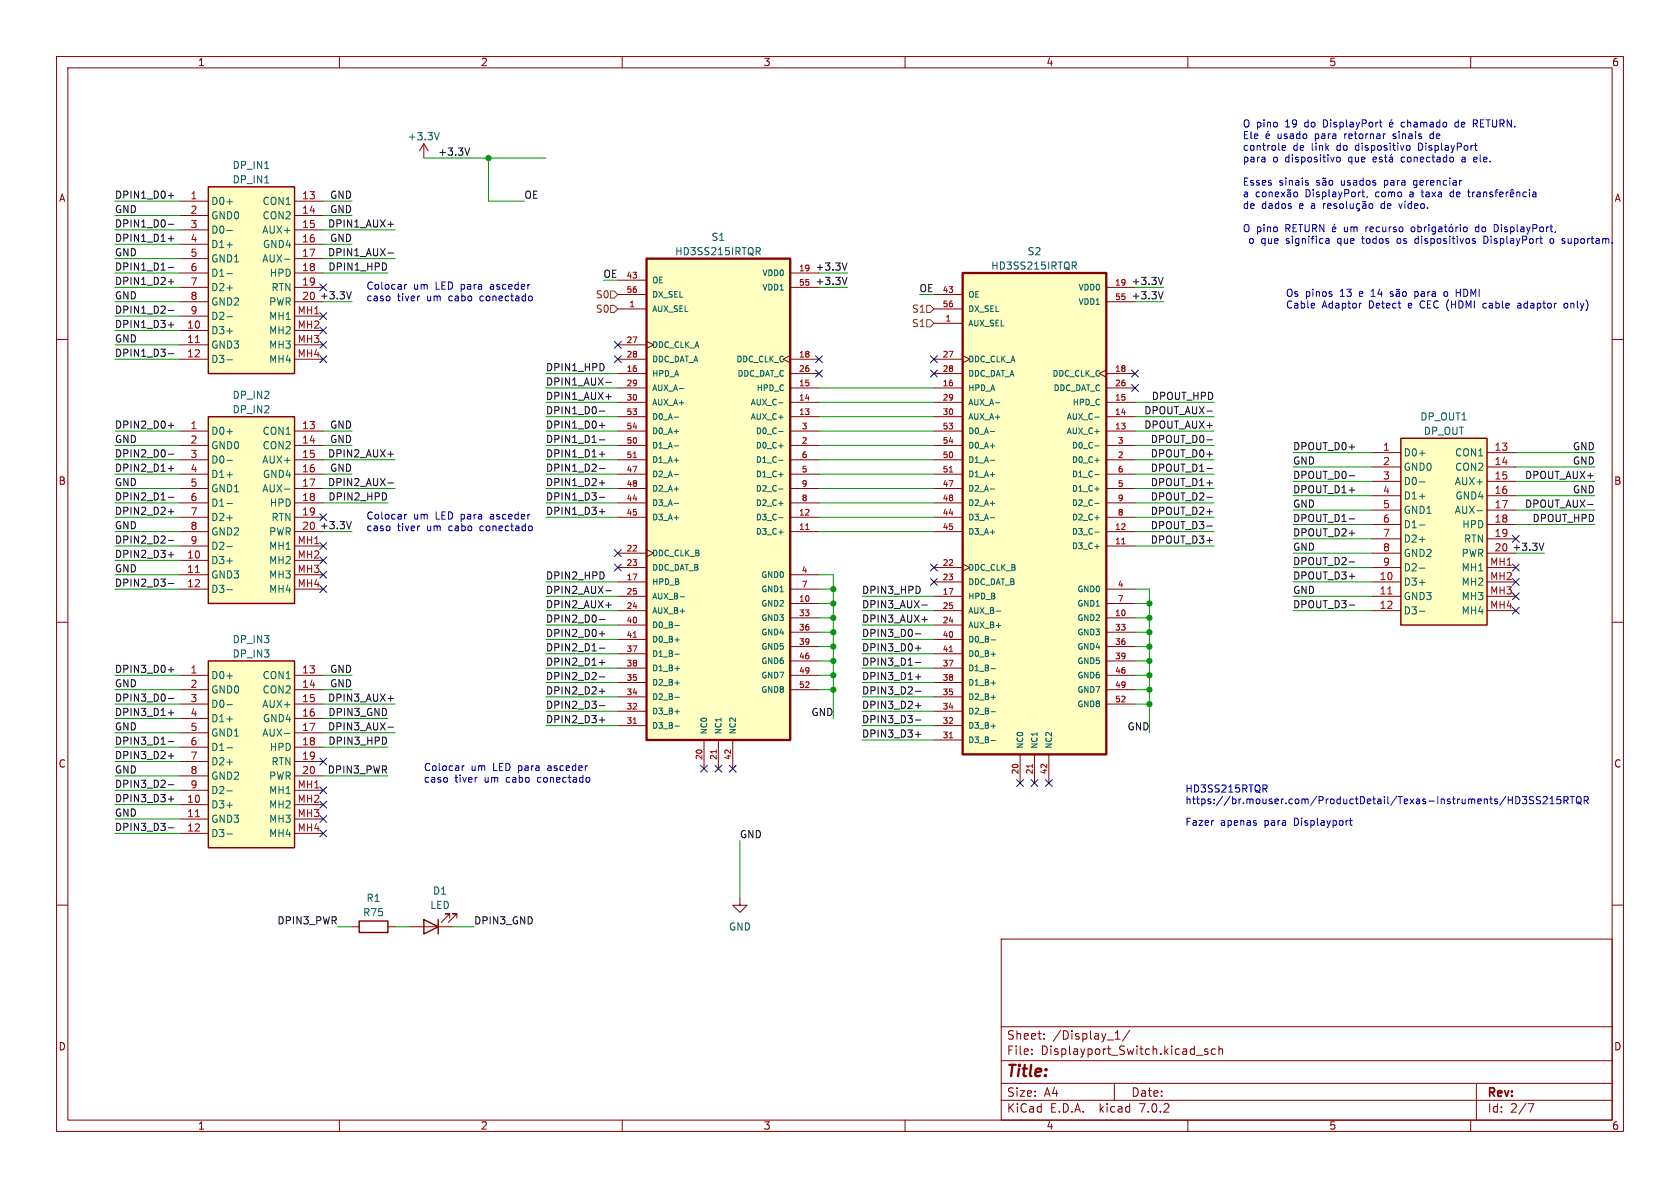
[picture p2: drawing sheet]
<svg xmlns="http://www.w3.org/2000/svg" width="297mm" height="210mm" viewBox="0 0 297 210" stroke-linecap="round" stroke-linejoin="round" font-family="sans-serif">
<g fill="none" stroke="#840000" stroke-width=".18">
<path d="M10 10h277v190h-277zM12 12h273v186h-273zM60 10v2M110 10v2M160 10v2M210 10v2M260 10v2M31.7 35.6h5.1M31.7 38.1h5.1M52.1 35.6h5M52.1 38.1h5M74.9 25.4l-.7 1.3"/>
<path d="M74.9 25.4v2.5M74.9 25.4l.8 1.3M10 60h2M31.7 48.3h5.1M31.7 50.8h5.1M31.7 58.4h5.1M31.7 40.6h5.1M31.7 43.2h5.1M31.7 45.7h5.1M31.7 53.3h5.1M31.7 55.9h5.1M52.1 48.3h5"/>
<path d="M52.1 50.8h5M52.1 58.4h5M52.1 40.6h5M52.1 43.2h5M52.1 45.7h5M52.1 53.3h5M52.1 55.9h5M109.2 54.6h5.1M109.2 49.5h5.1M109.2 52.1h5.1M139.7 48.3h5.1M139.7 50.8h5.1"/>
<path d="M165.1 54.6h5.1M165.1 52.1h5.1M165.1 57.2h5.1M195.6 50.8h5.1M195.6 53.3h5.1M285 60h2M31.7 76.2h5.1M31.7 78.7h5.1M31.7 63.5h5.1M31.7 61h5.1M52.1 76.2h5M52.1 78.7h5"/>
<path d="M52.1 63.5h5M52.1 61h5M109.2 76.2h5.1M109.2 78.7h5.1M109.2 73.7h5.1M109.2 71.1h5.1M109.2 68.6h5.1M109.2 66h5.1M109.2 63.5h5.1M109.2 61h5.1M114.3 60.3l1.3 .7-1.3 .6M139.7 62.9l-1.3 .6 1.3 .6"/>
<path d="M139.7 76.2h5.1M139.7 78.7h5.1M139.7 73.7h5.1M139.7 71.1h5.1M139.7 68.6h5.1M139.7 66h5.1M139.7 63.5h5.1M165.1 76.2h5.1M165.1 78.7h5.1M165.1 73.7h5.1M165.1 71.1h5.1M165.1 68.6h5.1"/>
<path d="M165.1 66h5.1M165.1 63.5h5.1M170.2 62.9l1.2 .6-1.2 .6M195.6 65.4l-1.3 .6 1.3 .7M195.6 76.2h5.1M195.6 78.7h5.1M195.6 73.7h5.1M195.6 71.1h5.1M195.6 68.6h5.1M195.6 66h5.1M31.7 99.1h5.1M31.7 81.3h5.1"/>
<path d="M31.7 83.8h5.1M31.7 86.4h5.1M31.7 88.9h5.1M31.7 91.4h5.1M31.7 94h5.1M31.7 96.5h5.1M52.1 99.1h5M52.1 81.3h5M52.1 83.8h5M52.1 86.4h5M52.1 88.9h5M52.1 91.4h5"/>
<path d="M52.1 94h5M52.1 96.5h5M109.2 81.3h5.1M109.2 83.8h5.1M109.2 86.4h5.1M109.2 88.9h5.1M109.2 91.4h5.1M109.2 97.8h5.1M114.3 97.2l1.3 .6-1.3 .6M139.7 81.3h5.1M139.7 83.8h5.1M139.7 86.4h5.1"/>
<path d="M139.7 88.9h5.1M139.7 91.4h5.1M139.7 94h5.1M165.1 81.3h5.1M165.1 83.8h5.1M165.1 86.4h5.1M165.1 88.9h5.1M165.1 91.4h5.1M165.1 94h5.1M170.2 99.7l1.2 .6-1.2 .7M195.6 81.3h5.1M195.6 83.8h5.1"/>
<path d="M195.6 86.4h5.1M195.6 88.9h5.1M195.6 91.4h5.1M195.6 94h5.1M195.6 96.5h5.1M242.6 97.8h5M242.6 80h5M242.6 82.6h5M242.6 85.1h5M242.6 87.6h5M242.6 90.2h5M242.6 92.7h5"/>
<path d="M242.6 95.3h5M262.9 97.8h5.1M262.9 80h5.1M262.9 82.6h5.1M262.9 85.1h5.1M262.9 87.6h5.1M262.9 90.2h5.1M262.9 92.7h5.1M262.9 95.3h5.1M10 110h2M31.7 119.4h5.1M31.7 101.6h5.1"/>
<path d="M31.7 104.1h5.1M52.1 119.4h5M52.1 101.6h5M52.1 104.1h5M109.2 102.9h5.1M109.2 100.3h5.1M109.2 108h5.1M109.2 105.4h5.1M109.2 115.6h5.1M109.2 118.1h5.1M109.2 110.5h5.1M109.2 113h5.1"/>
<path d="M139.7 119.4h5.1M139.7 101.6h5.1M139.7 104.1h5.1M139.7 106.7h5.1M139.7 109.2h5.1M139.7 111.8h5.1M139.7 114.3h5.1M139.7 116.8h5.1M165.1 102.9h5.1M165.1 100.3h5.1M165.1 108h5.1M165.1 105.4h5.1"/>
<path d="M165.1 115.6h5.1M165.1 118.1h5.1M165.1 110.5h5.1M165.1 113h5.1M195.6 119.4h5.1M195.6 104.1h5.1M195.6 106.7h5.1M195.6 109.2h5.1M195.6 111.8h5.1M195.6 114.3h5.1M195.6 116.8h5.1M242.6 102.9h5"/>
<path d="M242.6 100.3h5M242.6 108h5M242.6 105.4h5M262.9 102.9h5.1M262.9 100.3h5.1M262.9 108h5.1M262.9 105.4h5.1M285 110h2M31.7 121.9h5.1M31.7 124.5h5.1M31.7 127h5.1M31.7 129.5h5.1"/>
<path d="M31.7 132.1h5.1M31.7 134.6h5.1M31.7 137.2h5.1M31.7 139.7h5.1M52.1 121.9h5M52.1 124.5h5M52.1 127h5M52.1 129.5h5M52.1 132.1h5M52.1 134.6h5M52.1 137.2h5M52.1 139.7h5"/>
<path d="M109.2 128.3h5.1M109.2 125.7h5.1M109.2 123.2h5.1M109.2 120.7h5.1M124.5 130.8v5.1M127 130.8v5.1M129.5 130.8v5.1M139.7 121.9h5.1M165.1 128.3h5.1M165.1 125.7h5.1M165.1 123.2h5.1M165.1 120.7h5.1"/>
<path d="M165.1 130.8h5.1M180.3 133.4v5M182.9 133.4v5M185.4 133.4v5M195.6 121.9h5.1M195.6 124.5h5.1M10 160h2M31.7 142.2h5.1M31.7 144.8h5.1M31.7 147.3h5.1M52.1 142.2h5M52.1 144.8h5"/>
<path d="M52.1 147.3h5M130.8 158.8v1.2h1.3l-1.3 1.3-1.3-1.3h1.3M285 160h2M62.2 163.8h1.3M68.6 163.8h1.2M72.4 163.8h7.6M79.5 162.3v-.8h-.8h.8l-1.5 1.6M80.8 162.3v-.8h-.8h.8l-1.6 1.6M177 166h108v32h-108zM60 198v2M110 198v2M160 198v2"/>
<path d="M177 194.5h108M177 191.5h108M177 187.5h108M177 181.5h108M182.4 186.3v.1M182.4 185.5v.1M184.6 183.6v.1M184.6 182.8v.1M197 191.5v3M197.1 183.7h.9M197.1 182.6l.5-.4v1.5M199.7 182.1l-1.3 2"/>
<path d="M210 198v2M211.5 186.5h1.1M213.5 185.5l-.4-.1-.2 .2 .1 .2 .5 .2v.3h-.6M214.9 185.5l-.5-.1-.3 .3v.4l.2 .2h.6M215.5 185.5l.2-.1 .4 .1v.9M215.5 184.9v1.5M260 198v2M261 191.5v6.5M270.1 195.1h1l-.6 1.5"/>
</g>
<path d="M36.8 33h15.3v33h-15.3zM36.8 73.7h15.3v33h-15.3zM247.6 77.5h15.3v33h-15.3zM36.8 116.8h15.3v33.1h-15.3zM63.5 162.8h5.1v2h-5.1zM74.9 162.6l2.6 1.2-2.6 1.3zM77.5 162.6v2.5" fill="none" stroke="#840000" stroke-width=".25"/>
<g fill="#ffffc2" stroke="#ffffc2" stroke-width=".18">
<path d="M36.8 116.8h15.3v33.1h-15.3z"/>
<path d="M36.8 73.7h15.3v33h-15.3z"/>
<path d="M114.3 45.7h25.4v85.1h-25.4z"/>
<path d="M36.8 33h15.3v33h-15.3z"/>
<path d="M247.6 77.5h15.3v33h-15.3z"/>
<path d="M170.2 48.3h25.4v85.1h-25.4z"/>
</g>
<g fill="none" stroke="#a90000" stroke-width=".18">
<path d="M34.5 60.6h.8M112 80.9h.5M142.4 93.6h.6M167.8 83.4h.6M198.3 96.1h.6M34.5 101.2h.8M112 112.7h.5M167.8 115.2h.6M245.4 105h.7M112 127.9h.5M126.6 132.6v.6M167.8 130.4h.6"/>
<path d="M182.5 135.1v.6M34.5 144.4h.8"/>
</g>
<g fill="none" stroke="#006464" stroke-width=".18">
<path d="M46.8 29.8h.7M46.8 32.3h.7M77.7 23.4l-.5 1.3M40.1 40.7h1M40.1 48.4h1M40.1 56h1M50.3 45.8h1M134 44.4l.4 .6M134.2 43.8l.2 .2-.1 .3-.1 .1M189.9 47l.4 .6M190 46.3l.3 .2-.1 .4-.2 .1M40.1 63.6h1"/>
<path d="M119.2 78.8h.8M119.2 73.7h.8M120.1 68.7h.8M137.7 71.2h.7M137.7 78.8h.7M137.7 76.3h.7M175.1 76.3h.7M176 71.2h.8M193.5 78.8h.8M193.5 73.7h.8M40.1 81.4h1M40.1 89h1"/>
<path d="M40.1 96.6h1M50.3 86.5h1M119.2 89h.8M119.2 83.9h.8M137.7 86.4h.7M137.7 81.4h.7M137.7 94.1h.7M137.7 91.5h.7M137.7 89h.7M137.7 83.9h.7M175.1 86.4h.7M175.1 81.4h.7"/>
<path d="M175.1 91.5h.7M193.5 86.4h.8M193.5 81.4h.8M193.5 96.6h.8M193.5 94.1h.8M193.5 91.5h.8M193.5 89h.8M193.5 83.9h.8M250.9 85.2h1M250.9 92.8h1M261.1 90.3h1M40.1 104.2h1"/>
<path d="M119.3 115.7h.8M119.3 110.6h.8M120.3 105.5h.7M175.2 118.2h.8M175.2 113.1h.8M176.1 108h.8M250.9 108.1h1M250.9 100.4h1M40.1 124.6h1M40.1 132.2h1M40.1 139.8h1M50.3 129.6h1"/>
<path d="M119.3 128.4h.8M119.3 123.3h.8M175.2 130.9h.8M175.2 125.8h.8M40.1 147.4h1"/>
</g>
<path d="M114.3 45.7h25.4v85.1h-25.4zM170.2 48.3h25.4v85.1h-25.4z" fill="none" stroke="#840000" stroke-width=".41"/>
<path d="M107.9 51.4h.7l.6 .7-.6 .6h-.7zM107.9 54h.7l.6 .6-.6 .6h-.7zM163.8 54h.7l.6 .6-.6 .6h-.7zM163.8 56.5h.7l.6 .7-.6 .6h-.7z" fill="none" stroke="#725600" stroke-width=".18"/>
<g fill="none" stroke="#0f0f0f" stroke-width=".18">
<path d="M29.8 34.6h.9M29.8 39.7h.9M68.6 39.7h.9M83 26.2l-.4 1.2M29.8 54.9h.9M29.8 42.2h.9M29.8 47.3h.9M29.8 57.4h.9M29.8 49.8h.9M61.3 51.6l.4 1.2 .4-1.2M68.6 44.7h.9M148.9 46.5l.4 1.3 .4-1.3"/>
<path d="M148.9 49l.4 1.3 .4-1.3M204.8 49l.4 1.3 .4-1.3M204.8 51.6l.4 1.2 .4-1.2M29.8 75.2h.9M29.8 62.5h.9M106 77.8h.9M106 75.2h.9M106 72.7h.9M107.1 70.1h1M107.1 67.6h1M213.4 77.8h.9M213.4 72.7h.9"/>
<path d="M29.8 82.8h.9M29.8 80.3h.9M29.8 90.5h.9M29.8 87.9h.9M29.8 95.5h.9M29.8 98.1h.9M61.3 92.2l.4 1.3 .4-1.3M68.6 85.4h.9M68.6 80.3h.9M106 85.4h.9M106 82.8h.9M106 80.3h.9"/>
<path d="M106 90.5h.9M106 87.9h.9M213.4 82.8h.9M213.4 87.9h.9M213.4 93h.9M238.5 91.7h1M238.5 84.1h1M238.5 99.3h1M272.1 96l.4 1.3 .4-1.3M280.7 89.2h.9M29.8 118.4h.9M29.8 103.2h.9"/>
<path d="M106 114.6h.9M106 119.7h.9M106 112h.9M106 109.5h.9M106 117.1h.9M107.1 104.4h1M107.1 107h1M161.8 114.6h1M161.8 119.7h1M161.8 112h1M161.8 117.1h1M163 109.5h1"/>
<path d="M163 107h1M238.5 107h1M29.8 123.5h.9M29.8 133.6h.9M29.8 138.7h.9M29.8 131.1h.9M29.8 126h.9M68.6 128.6h.9M68.6 123.5h.9M106 127.3h.9M106 122.2h.9M106 124.7h.9"/>
<path d="M161.8 127.3h1M161.8 122.2h1M161.8 124.7h1M161.8 129.8h1M29.8 146.3h.9M29.8 141.3h.9"/>
</g>
<g fill="none" stroke="#0000c2" stroke-width=".18">
<path d="M222.7 34l-.4-.1-.2 .3 .1 .5h.5M223.2 34.1l.2-.2 .4 .2v.5l-.1 .1-.3 .1-.2-.1zM223.8 24.1l.6-.1v-.3h-.4l-.2 .1 .1 .6h.5M224.4 34.1l.1-.2 .4 .1v.8M224.4 33.9v.9M225.5 34.4l.6-.1-.1-.3-.4-.1-.1 .2v.6h.5M226.5 33.9l.6 .9M226.7 26.1l.6-.1-.1-.2-.4-.1-.1 .2v.6h.5M227.1 33.9l-.6 .9M227.6 34h.5l.1 .8M228.2 34.3h-.4l-.2 .2 .2 .3 .4-.1M228.2 33.5l-.6 .1"/>
<path d="M228.8 34.1l.2-.2 .3 .2 .1 .5-.1 .1-.3 .1-.2-.1zM229.2 39.7h-.6v1.3h.6M229.6 39.7h.7M229.9 39.7v1.3M230.7 39.7v1l.3 .3 .3-.1 .1-.2v-1M231.1 32.3l.2 .2-.2 .2M231.1 31.9l.2 .1M233.3 32l-.3-.1-.2 .2v.2l.5 .1v.3h-.5M233.9 32h.4l.1 .7M234 36v.9M234 39.7v1.3l-.7-1.3v1.3M234.3 36l-.3 .2"/>
<path d="M234.4 31.5l-.6 .1M234.4 32.2l-.4 .1-.2 .1 .2 .3h.4M234.7 36.4l.6-.1v-.2l-.4-.1-.2 .2 .1 .6h.5M235 32l.2-.1 .4 .1v.5l-.1 .2h-.3l-.2-.1zM236 39.6l-.2 .2M236.3 36.1l-.3-.1-.2 .2 .1 .2 .4 .1v.3h-.5M236.4 27.8h.3l.2 .2v.4l-.2 .2h-.3l-.1-.2zM236.9 36.1l.2-.1 .3 .1 .1 .5-.1 .2-.3 .1-.2-.2zM238 35.6v1.1l.2 .2M238.7 36l.1 .8 .3 .1 .1-.2M239.2 36v.9M240.2 36.9l.1 .2v.1l-.3 .1"/>
<path d="M240.4 36.1l-.4-.1-.2 .2 .1 .6h.5M240.8 33.9h.4M240.9 36.1h.5l.1 .8M240.9 33.5v1.1l.3 .2M241.5 36.3l-.4 .1-.2 .1 .2 .4 .4-.1M241.5 35.6l-.6 .1M241.7 34.7l-.1 .3M242.1 36.1l.2-.1 .3 .1 .1 .5-.1 .2-.3 .1-.2-.2zM242.8 28.2l.6-.1-.1-.3h-.4l-.1 .2v.6h.5M243.8 21.6h.5M244 21.2v1.1l.3 .2M244.3 27.8h-.3l-.2 .2 .1 .1 .4 .2v.3h-.5"/>
<path d="M244.7 27.8h.5M244.9 23.7h-.2M244.9 27.4v1l.3 .2M245.7 22l.6-.1-.1-.2-.4-.1-.1 .2v.6h.5M245.7 27.8h.4l.1 .8M246.1 21.1l-.2 .2M246.2 28.1h-.4l-.2 .2 .2 .3h.4M247.3 36l.3 .9 .3-.9M248.4 36v.9M248.5 35.5l-.2 .2M248.7 25.8l.3-.1 .3 .3-.1 .5-.3 .1-.2-.2M249.5 36.1l-.3-.1-.3 .2 .1 .6h.5"/>
<path d="M249.5 35.6v1.3M250.1 36.4l.6-.1-.1-.2-.4-.1-.1 .2v.6h.5M250.7 39.7v1.3M251.3 36.1l.3-.1 .2 .2v.4l-.2 .3-.3-.1-.1-.2zM252.4 36.7v.2M252.6 39.7v.1M255.5 39.7v1.1l.3 .2M256.7 39.6l-.2 .2M256.7 27.8l.3 .2v.4l-.3 .2M257.3 21.7l-.1 .1 .1 .6M258.2 39.7v.1M258.4 31.9l-.2 .1"/>
<path d="M259.4 33.9h.5M259.6 33.5v1.1l.3 .2M260.3 33.9v.9M260.5 21.8h.5M260.7 25.7h.4M260.7 27.8l-.2 .2v.4l.2 .2M260.7 33.9l-.4 .3M260.8 25.3v1.1l.3 .2M261 21.2h-.5v1.3M261.1 28.1l-.6 .1M261.1 34h.5l.1 .8M261.7 34.3h-.4l-.2 .2 .2 .3 .4-.1"/>
<path d="M262.3 34.1l.2-.2 .3 .1v.8M262.3 33.9v.9M263.9 34l-.3-.1-.2 .2v.2l.5 .1v.3h-.5M264.2 39.7a.64 .64 0 0 1 .7 .6 .64 .64 0 0 1-.7 .7zM264.3 33.9h.5M264.8 33.5l-.3 .2v1.1M265.1 34.4l.6-.1v-.3l-.4-.1-.2 .2 .1 .6h.5M265.4 39.7v.1M266.3 33.9v.9M266.6 33.9l-.3 .3M267 34.4l.6-.1-.1-.3-.3-.1-.2 .2 .1 .6h.4M267.1 33.6l.2-.1 .2 .1"/>
<path d="M268.2 34.1l.1-.2 .3 .1 .1 .8M268.2 33.9v.9M268.2 39.7v1.1l.2 .2M269.8 34l-.3-.1-.3 .3 .2 .5h.4M270.4 33.5v.1M270.4 33.9v.9M271 34h.5v.8M271.5 34.3h-.4l-.2 .2 .2 .3 .4-.1M274.2 39.7v1.1l.3 .2M71.5 50.3v.8M71.9 50.3l-.4 .2M93.7 52.3l.3 .1 .1 .2-.1 .5-.3 .1"/>
<path d="M227.3 40.4l.6-.1 .2-.2-.1-.3-.7-.1v1.3M227.6 40.4l.5 .6M228.6 40.3h.4M232 40.4l.7-.1 .1-.2-.1-.3-.7-.1v1.3M232.3 40.4l.5 .6M234.4 42.2h.5v.8M234.4 43h.5M234.9 42.5l-.5 .1M235.6 40.5l.6-.1-.1-.2-.4-.1-.1 .2v.6h.5M240.7 53.6l-.2 .1M246.3 51.6h-.3l-.2 .1v.2l.5 .1v.3h-.5M246.9 51.6h.4l.1 .8"/>
<path d="M247.4 51.9h-.4l-.2 .2 .2 .3 .4-.1M247.4 51.1l-.6 .1M248.1 51.6h.3l.2 .2v.4l-.2 .2-.3-.1-.1-.1zM249.6 40.2l.3-.1 .2 .3v.3l-.2 .3-.3-.1-.1-.2zM250.2 42.2l-.1 .2 .1 .6M250.7 40.2l.3-.1 .3 .3-.1 .5h-.5M251.8 40.1v.9M252.2 40.1l-.4 .3M252.6 40.1v.9M253.8 40.2l-.4-.1-.2 .3 .1 .5h.5M253.8 40.1v1l-.2 .2M254.4 40.2h.4l.1 .8"/>
<path d="M254.9 40.4l-.4 .1-.2 .2 .2 .3 .4-.1M255.3 40.1h.5M255.4 51.6l-.1 .2 .1 .5M256.2 40.2l.2-.1 .4 .1v.5l-.1 .2-.3 .1-.2-.2zM257.4 40.1v.9M257.4 51.7h.8M257.7 40.1l-.3 .3M258.2 40.1v.9M258.8 40.2l.2-.1 .3 .1 .1 .5-.1 .2-.3 .1-.2-.2zM260.5 42.6l.3 .1v.1l-.1 .2h-.3M260.5 42.2h.3M261 40.2l-.2 .2 .2 .5"/>
<path d="M262.3 41.8v1.2h.3M265.4 40.1v.9M266.5 40.2l-.3-.1-.2 .2v.2l.5 .1v.3h-.5M267.1 40.2l.3-.1 .3 .3-.2 .5h-.4M267.1 40.1v1.3M268.5 53.6l-.2 .1M268.5 54l-.2 .2 .2 .3M268.9 40.2h.5v.8M269.4 40.4l-.4 .1-.2 .2 .2 .3 .4-.1M269.9 40.1l.3 .9M270.2 41l-.2 .3M270.5 40.1l-.3 .9"/>
<path d="M271 40.4l.6-.1 .1-.2v-.3l-.7-.1v1.3M272.2 42.2h.5M272.3 40.2l.1-.1 .4 .1 .1 .5-.2 .2-.3 .1-.1-.2zM272.6 43h.1M273.4 40.1v.9M273.8 40.1l-.4 .3M274 40.1h.5M274.4 42.2h-.3l-.1 .2 .1 .5 .3 .1M275 40.9l-.1 .2M276.3 42.2h.3M276.3 42.6l.3 .1M276.6 43h-.3"/>
<path d="M276.7 53.6l-.2 .2v.4l.2 .3M71.5 90.9v.9M71.9 90.9l-.4 .3M93.7 93h.3l.1 .2-.1 .5-.3 .1M81.7 135.4v.8M82.1 135.4l-.4 .2M103.8 137.4l.3 .1 .2 .2-.1 .5-.4 .1M223.6 139.4l.4 .6M223.9 138.9v.4M238.6 145h.5M238.8 144.6v1.1l.3 .2M268 140.8a.64 .64 0 0 1 .7 .6 .64 .64 0 0 1-.7 .7z"/>
<path d="M269.1 140.8h.8l-.4 .5 .3 .1v.6l-.1 .1-.6-.1M271.1 140.9l-.5-.1-.2 .3 .1 .3 .6 .2v.4l-.2 .1-.5-.1M272.3 140.9l-.5-.1-.2 .3 .1 .3 .6 .2v.4l-.2 .1-.5-.1M272.8 140.9l.5-.1 .2 .4-.8 .9h.8M274 142.1h.7M274 141.2l.4-.4v1.3M275.9 140.8h-.6l-.1 .6 .2-.1 .4 .1 .2 .1-.1 .5-.2 .1-.5-.1M276.5 141.5l.6-.1 .1-.2v-.3l-.7-.1v1.3M276.8 141.5l.4 .6M277.6 140.8h.7M277.9 140.8v1.3M278.7 141l.3-.2a.43 .43 0 0 1 .5 .4v.5a.42 .42 0 0 1-.4 .4 .42 .42 0 0 1-.4-.4z"/>
<path d="M278.9 141.8l.4 .2M279.3 142l.3 .2M280.1 141.5l.6-.1 .1-.2-.1-.3-.6-.1v1.3M280.4 141.5l.4 .6"/>
</g>
<g fill="none" stroke="#009600" stroke-width=".18">
<path d="M20.3 35.6h11.4M20.3 38.1h11.4M57.1 35.6h5.1M57.1 38.1h5.1M74.9 27.9h21.6M86.4 27.9v7.7h6.3M20.3 45.7h11.4M20.3 40.6h11.4M20.3 43.2h11.4M20.3 48.3h11.4M20.3 53.3h11.4M20.3 55.9h11.4"/>
<path d="M20.3 50.8h11.4M20.3 58.4h11.4M57.1 45.7h12.7M57.1 40.6h12.7M57.1 43.2h5.1M57.1 48.3h11.5M57.1 53.3h5.1M144.8 48.3h5.1M144.8 50.8h5.1M200.7 53.3h5M200.7 50.8h5M20.3 78.7h11.4"/>
<path d="M20.3 63.5h11.4M20.3 61h11.4M20.3 76.2h11.4M57.1 78.7h5.1M57.1 76.2h5.1M96.5 78.7h12.7M96.5 76.2h12.7M96.5 71.1h12.7M96.5 73.7h12.7M96.5 66h12.7M96.5 68.6h12.7M144.8 78.7h20.3"/>
<path d="M144.8 76.2h20.3M144.8 71.1h20.3M144.8 73.7h20.3M144.8 68.6h20.3M200.7 78.7h13.9M200.7 76.2h13.9M200.7 71.1h13.9M200.7 73.7h13.9M20.3 88.9h11.4M20.3 81.3h11.4M20.3 83.8h11.4M20.3 86.4h11.4"/>
<path d="M20.3 94h11.4M20.3 91.4h11.4M20.3 96.5h11.4M20.3 99.1h11.4M57.1 88.9h11.5M57.1 81.3h12.7M57.1 83.8h5.1M57.1 86.4h12.7M57.1 94h5.1M96.5 88.9h12.7M96.5 81.3h12.7M96.5 83.8h12.7"/>
<path d="M96.5 86.4h12.7M96.5 91.4h12.7M144.8 88.9h20.3M144.8 81.3h20.3M144.8 83.8h20.3M144.8 86.4h20.3M144.8 94h20.3M144.8 91.4h20.3M200.7 88.9h13.9M200.7 81.3h13.9M200.7 83.8h13.9M200.7 86.4h13.9"/>
<path d="M200.7 94h13.9M200.7 91.4h13.9M200.7 96.5h13.9M228.6 97.8h14M228.6 95.3h14M228.6 92.7h14M228.6 85.1h14M228.6 87.6h14M228.6 90.2h14M228.6 82.6h14M228.6 80h14M268 97.8h5"/>
<path d="M268 92.7h13.9M268 85.1h13.9M268 87.6h13.9M268 90.2h13.9M268 82.6h13.9M268 80h13.9M20.3 119.4h11.4M20.3 104.1h11.4M20.3 101.6h11.4M57.1 119.4h5.1M96.5 118.1h12.7M96.5 113h12.7"/>
<path d="M96.5 115.6h12.7M96.5 105.4h12.7M96.5 102.9h12.7M96.5 108h12.7M96.5 110.5h12.7M144.8 119.4h2.5M144.8 106.7h2.5M144.8 109.2h2.5M144.8 101.6h2.5v25.4M144.8 104.1h2.5M144.8 114.3h2.5M144.8 111.8h2.5"/>
<path d="M144.8 116.8h2.5M152.4 118.1h12.7M152.4 113h12.7M152.4 115.6h12.7M152.4 105.4h12.7M152.4 108h12.7M152.4 110.5h12.7M200.7 119.4h2.5M200.7 106.7h2.5M200.7 109.2h2.5M200.7 104.1h2.5v25.4M200.7 114.3h2.5"/>
<path d="M200.7 111.8h2.5M200.7 116.8h2.5M228.6 105.4h14M228.6 102.9h14M228.6 108h14M228.6 100.3h14M20.3 121.9h11.4M20.3 124.5h11.4M20.3 134.6h11.4M20.3 137.2h11.4M20.3 139.7h11.4M20.3 127h11.4"/>
<path d="M20.3 129.5h11.4M20.3 132.1h11.4M57.1 121.9h5.1M57.1 124.5h12.7M57.1 137.2h11.5M57.1 127h11.5M57.1 129.5h12.7M57.1 132.1h11.5M96.5 128.3h12.7M96.5 123.2h12.7M96.5 120.7h12.7M96.5 125.7h12.7"/>
<path d="M144.8 121.9h2.5M152.4 128.3h12.7M152.4 123.2h12.7M152.4 120.7h12.7M152.4 125.7h12.7M152.4 130.8h12.7M200.7 121.9h2.5M200.7 124.5h2.5M20.3 142.2h11.4M20.3 144.8h11.4M20.3 147.3h11.4M130.8 148.6v10.2"/>
<path d="M59.7 163.8h2.5M69.8 163.8h2.6M80 163.8h3.8"/>
</g>
<g fill="none" stroke="#000084" stroke-width=".18">
<path d="M56.5 55.3l1.3 1.2M56.5 50.2l1.3 1.2M56.5 57.8l1.3 1.2M57.8 55.3l-1.3 1.2M57.8 50.2l-1.3 1.2M57.8 57.8l-1.3 1.2M56.5 60.4l1.3 1.2M56.5 62.9l1.3 1.2M57.8 60.4l-1.3 1.2M57.8 62.9l-1.3 1.2M108.6 60.4l1.2 1.2M108.6 62.9l1.2 1.2"/>
<path d="M109.8 60.4l-1.2 1.2M109.8 62.9l-1.2 1.2M144.2 65.4l1.2 1.2M144.2 62.9l1.2 1.2M145.4 65.4l-1.2 1.2M145.4 62.9l-1.2 1.2M164.5 65.4l1.2 1.2M164.5 62.9l1.2 1.2M165.7 65.4l-1.2 1.2M165.7 62.9l-1.2 1.2M200.1 65.4l1.2 1.2M200.1 68l1.2 1.2"/>
<path d="M201.3 65.4l-1.2 1.2M201.3 68l-1.2 1.2M56.5 98.5l1.3 1.2M56.5 95.9l1.3 1.2M56.5 90.8l1.3 1.2M57.8 98.5l-1.3 1.2M57.8 95.9l-1.3 1.2M57.8 90.8l-1.3 1.2M108.6 97.2l1.2 1.2M108.6 99.7l1.2 1.2M109.8 97.2l-1.2 1.2M109.8 99.7l-1.2 1.2"/>
<path d="M164.5 99.7l1.2 1.2M165.7 99.7l-1.2 1.2M267.4 94.6l1.2 1.3M267.4 99.7l1.2 1.2M268.6 94.6l-1.2 1.3M268.6 99.7l-1.2 1.2M56.5 101l1.3 1.2M56.5 103.5l1.3 1.2M57.8 101l-1.3 1.2M57.8 103.5l-1.3 1.2M164.5 102.3l1.2 1.2M165.7 102.3l-1.2 1.2"/>
<path d="M267.4 104.8l1.2 1.2M267.4 102.3l1.2 1.2M267.4 107.3l1.2 1.3M268.6 104.8l-1.2 1.2M268.6 102.3l-1.2 1.2M268.6 107.3l-1.2 1.3M56.5 134l1.3 1.2M56.5 139.1l1.3 1.2M57.8 134l-1.3 1.2M57.8 139.1l-1.3 1.2M123.9 135.3l1.2 1.2M125.1 135.3l-1.2 1.2"/>
<path d="M126.4 135.3l1.2 1.2M127.6 135.3l-1.2 1.2M128.9 135.3l1.2 1.2M130.1 135.3l-1.2 1.2M179.7 137.8l1.2 1.2M180.9 137.8l-1.2 1.2M182.3 137.8l1.2 1.2M183.5 137.8l-1.2 1.2M184.8 137.8l1.2 1.2M186 137.8l-1.2 1.2M56.5 141.6l1.3 1.2M56.5 144.2l1.3 1.2"/>
<path d="M56.5 146.7l1.3 1.2M57.8 141.6l-1.3 1.2M57.8 144.2l-1.3 1.2M57.8 146.7l-1.3 1.2"/>
</g>
<g fill="#009600" stroke="#009600" stroke-width=".18">
<circle cx="147.3" cy="104.1" r=".46"/>
<circle cx="86.4" cy="27.9" r=".46"/>
<circle cx="147.3" cy="106.7" r=".46"/>
<circle cx="147.3" cy="109.2" r=".46"/>
<circle cx="203.2" cy="116.8" r=".46"/>
<circle cx="203.2" cy="114.3" r=".46"/>
<circle cx="203.2" cy="121.9" r=".46"/>
<circle cx="203.2" cy="119.4" r=".46"/>
<circle cx="203.2" cy="106.7" r=".46"/>
<circle cx="203.2" cy="109.2" r=".46"/>
<circle cx="203.2" cy="111.8" r=".46"/>
<circle cx="147.3" cy="121.9" r=".46"/>
<circle cx="147.3" cy="111.8" r=".46"/>
<circle cx="147.3" cy="116.8" r=".46"/>
<circle cx="147.3" cy="119.4" r=".46"/>
<circle cx="203.2" cy="124.5" r=".46"/>
<circle cx="147.3" cy="114.3" r=".46"/>
</g>
<text font-size="2.8" fill="#840000" x="178" y="190.8">Title:</text>
<g font-size="2.1" fill="#840000">
<text x="178" y="183.9">Sheet:</text>
<text x="186.2" y="183.9">/Display_1/</text>
<text x="178" y="186.6">File:</text>
<text x="184" y="186.6">Displayport_Switch.kicad_sch</text>
<text x="178" y="196.8">KiCad</text>
<text x="178" y="194">Size:</text>
<text x="184.6" y="194">A4</text>
<text x="185.7" y="196.8">E.D.A.</text>
<text x="194.4" y="196.8">kicad</text>
<text x="200" y="194">Date:</text>
<text x="201.5" y="196.8">7.0.2</text>
<text x="263" y="194.2">Rev:</text>
<text x="263" y="196.8">Id:</text>
<text x="267" y="196.8">2/7</text>
</g>
<g font-size="1.8" fill="#840000">
<text x="35" y="11.8">1</text>
<text x="85" y="11.8">2</text>
<text x="135" y="11.8">3</text>
<text x="185" y="11.8">4</text>
<text x="235" y="11.8">5</text>
<text x="285" y="11.8">6</text>
<text x="10.4" y="35.8">A</text>
<text x="285.4" y="35.8">A</text>
<text x="10.3" y="85.8">B</text>
<text x="285.3" y="85.8">B</text>
<text x="10.3" y="135.8">C</text>
<text x="285.3" y="135.8">C</text>
<text x="10.3" y="185.8">D</text>
<text x="285.3" y="185.8">D</text>
<text x="35" y="199.8">1</text>
<text x="85" y="199.8">2</text>
<text x="135" y="199.8">3</text>
<text x="185" y="199.8">4</text>
<text x="235" y="199.8">5</text>
<text x="285" y="199.8">6</text>
</g>
<g font-size="1.8" fill="#0000c2">
<text x="219.7" y="22.6">O pino</text>
<text x="227.3" y="22.6">19</text>
<text x="230.8" y="22.6">do</text>
<text x="234.2" y="22.6">DisplayPort</text>
<text x="248.2" y="22.6">chamado</text>
<text x="257.9" y="22.6">de</text>
<text x="261.2" y="22.6">RETURN.</text>
<text x="219.7" y="24.7">Ele</text>
<text x="219.7" y="26.7">controle</text>
<text x="219.7" y="28.8">para</text>
<text x="225" y="28.8">o</text>
<text x="225.9" y="24.7">usado</text>
<text x="227.3" y="28.8">dispositivo</text>
<text x="228.6" y="26.7">de</text>
<text x="231.9" y="26.7">link</text>
<text x="232.6" y="24.7">para</text>
<text x="236.5" y="26.7">do</text>
<text x="237.9" y="24.7">retornar</text>
<text x="238.5" y="28.8">que</text>
<text x="239.9" y="26.7">dispositivo</text>
<text x="246.7" y="24.7">sinais</text>
<text x="248.1" y="28.8">conectado</text>
<text x="251.1" y="26.7">DisplayPort</text>
<text x="253.3" y="24.7">de</text>
<text x="258.9" y="28.8">a</text>
<text x="261.2" y="28.8">ele.</text>
<text x="219.7" y="32.9">Esses</text>
<text x="219.7" y="35">a</text>
<text x="226.1" y="32.9">sinais</text>
<text x="230.8" y="35">DisplayPort,</text>
<text x="237.2" y="32.9">usados</text>
<text x="243.3" y="35">como</text>
<text x="245" y="32.9">para</text>
<text x="249.5" y="35">a</text>
<text x="250.3" y="32.9">gerenciar</text>
<text x="251.7" y="35">taxa</text>
<text x="256.9" y="35">de</text>
<text x="219.7" y="37">de</text>
<text x="219.7" y="41.1">O pino</text>
<text x="223" y="37">dados</text>
<text x="229.8" y="37">e a</text>
<text x="237.9" y="41.1">um</text>
<text x="241.8" y="41.1">recurso</text>
<text x="244.5" y="37">de</text>
<text x="261.5" y="41.1">do</text>
<text x="220.8" y="43.2">o</text>
<text x="223" y="43.2">que</text>
<text x="227.5" y="43.2">significa</text>
<text x="236.7" y="43.2">que</text>
<text x="241.2" y="43.2">todos</text>
<text x="247.5" y="43.2">os</text>
<text x="250.8" y="43.2">dispositivos</text>
<text x="263.1" y="43.2">DisplayPort</text>
<text x="274.9" y="43.2">o</text>
<text x="277.2" y="43.2">suportam.</text>
<text x="64.8" y="51.3">Colocar</text>
<text x="64.8" y="53.3">caso</text>
<text x="70.3" y="53.3">tiver</text>
<text x="73.1" y="51.3">um</text>
<text x="75.5" y="53.3">um</text>
<text x="77.1" y="51.3">LED para</text>
<text x="79.5" y="53.3">cabo</text>
<text x="85.1" y="53.3">conectado</text>
<text x="86.9" y="51.3">asceder</text>
<text x="227.3" y="52.6">Os pinos</text>
<text x="237" y="52.6">13</text>
<text x="240.5" y="52.6">e 14</text>
<text x="250.6" y="52.6">para</text>
<text x="255.9" y="52.6">o</text>
<text x="258.2" y="52.6">HDMI</text>
<text x="227.3" y="54.6">Cable</text>
<text x="233.7" y="54.6">Adaptor</text>
<text x="242" y="54.6">Detect</text>
<text x="249.1" y="54.6">e CEC (HDMI</text>
<text x="262.7" y="54.6">cable</text>
<text x="268.9" y="54.6">adaptor</text>
<text x="277.3" y="54.6">only)</text>
<text x="64.8" y="91.9">Colocar</text>
<text x="64.8" y="94">caso</text>
<text x="70.3" y="94">tiver</text>
<text x="73.1" y="91.9">um</text>
<text x="75.5" y="94">um</text>
<text x="77.1" y="91.9">LED para</text>
<text x="79.5" y="94">cabo</text>
<text x="85.1" y="94">conectado</text>
<text x="86.9" y="91.9">asceder</text>
<text x="74.9" y="136.4">Colocar</text>
<text x="83.3" y="136.4">um</text>
<text x="87.2" y="136.4">LED para</text>
<text x="97.1" y="136.4">asceder</text>
<text x="74.9" y="138.4">caso</text>
<text x="80.4" y="138.4">tiver</text>
<text x="85.7" y="138.4">um</text>
<text x="89.6" y="138.4">cabo</text>
<text x="95.3" y="138.4">conectado</text>
<text x="209.5" y="140.2">HD3SS215RTQR</text>
<text x="209.5" y="142.2">https://br.mouser.com/ProductDetail/Texas-Instruments/HD3SS215RTQR</text>
<text x="209.5" y="146.1">Fazer</text>
<text x="215.8" y="146.1">apenas</text>
<text x="223.6" y="146.1">para</text>
<text x="228.9" y="146.1">Displayport</text>
</g>
<g font-size="1.8" fill="#006464">
<text x="72" y="25">+3.3V</text>
<text x="41.1" y="30">DP_IN1</text>
<text x="41.1" y="32.6">DP_IN1</text>
<text x="37.3" y="36.4">D0+</text>
<text x="37.3" y="38.9">GND0</text>
<text x="37.3" y="41.5">D0-</text>
<text x="46.2" y="41.5">AUX+</text>
<text x="46.3" y="36.4">CON1</text>
<text x="46.3" y="38.9">CON2</text>
<text x="37.3" y="44">D1+</text>
<text x="37.3" y="46.5">GND1</text>
<text x="46.2" y="46.5">AUX-</text>
<text x="46.4" y="44">GND4</text>
<text x="119.3" y="45.3">HD3SS215IRTQR</text>
<text x="125.7" y="42.7">S1</text>
<text x="175.2" y="47.8">HD3SS215IRTQR</text>
<text x="181.6" y="45.3">S2</text>
<text x="37.3" y="49.1">D1-</text>
<text x="37.3" y="51.6">D2+</text>
<text x="47.6" y="49.1">HPD</text>
<text x="47.9" y="51.6">RTN</text>
<text x="37.3" y="59.2">D3+</text>
<text x="37.3" y="54.2">GND2</text>
<text x="37.3" y="56.7">D2-</text>
<text x="47.4" y="54.2">PWR</text>
<text x="47.4" y="56.7">MH1</text>
<text x="47.4" y="59.2">MH2</text>
<text x="37.3" y="61.8">GND3</text>
<text x="37.3" y="64.3">D3-</text>
<text x="47.4" y="61.8">MH3</text>
<text x="47.4" y="64.3">MH4</text>
<text x="41.1" y="70.7">DP_IN2</text>
<text x="37.3" y="77">D0+</text>
<text x="41.1" y="73.2">DP_IN2</text>
<text x="46.3" y="77">CON1</text>
<text x="251" y="74.5">DP_OUT1</text>
<text x="251.6" y="77">DP_OUT</text>
<text x="37.3" y="79.6">GND0</text>
<text x="37.3" y="82.1">D0-</text>
<text x="46.2" y="82.1">AUX+</text>
<text x="46.3" y="79.6">CON2</text>
<text x="248.2" y="80.8">D0+</text>
<text x="248.2" y="83.4">GND0</text>
<text x="257.1" y="80.8">CON1</text>
<text x="257.1" y="83.4">CON2</text>
<text x="37.3" y="84.6">D1+</text>
<text x="37.3" y="87.2">GND1</text>
<text x="37.3" y="89.7">D1-</text>
<text x="46.2" y="87.2">AUX-</text>
<text x="46.4" y="84.6">GND4</text>
<text x="47.6" y="89.7">HPD</text>
<text x="248.2" y="85.9">D0-</text>
<text x="248.2" y="88.5">D1+</text>
<text x="257.1" y="85.9">AUX+</text>
<text x="257.2" y="88.5">GND4</text>
<text x="37.3" y="92.3">D2+</text>
<text x="37.3" y="94.8">GND2</text>
<text x="47.4" y="94.8">PWR</text>
<text x="47.9" y="92.3">RTN</text>
<text x="248.2" y="91">GND1</text>
<text x="248.2" y="93.5">D1-</text>
<text x="257.1" y="91">AUX-</text>
<text x="258.4" y="93.5">HPD</text>
<text x="37.3" y="99.9">D3+</text>
<text x="37.3" y="97.3">D2-</text>
<text x="47.4" y="97.3">MH1</text>
<text x="47.4" y="99.9">MH2</text>
<text x="248.2" y="96.1">D2+</text>
<text x="248.2" y="98.6">GND2</text>
<text x="248.2" y="101.2">D2-</text>
<text x="258.3" y="98.6">PWR</text>
<text x="258.3" y="101.2">MH1</text>
<text x="258.7" y="96.1">RTN</text>
<text x="37.3" y="102.4">GND3</text>
<text x="37.3" y="105">D3-</text>
<text x="47.4" y="102.4">MH3</text>
<text x="47.4" y="105">MH4</text>
<text x="248.2" y="103.7">D3+</text>
<text x="248.2" y="106.2">GND3</text>
<text x="258.3" y="103.7">MH2</text>
<text x="258.3" y="106.2">MH3</text>
<text x="41.1" y="113.9">DP_IN3</text>
<text x="248.2" y="108.8">D3-</text>
<text x="258.3" y="108.8">MH4</text>
<text x="41.1" y="116.4">DP_IN3</text>
<text x="37.3" y="120.2">D0+</text>
<text x="37.3" y="122.7">GND0</text>
<text x="37.3" y="125.3">D0-</text>
<text x="46.2" y="125.3">AUX+</text>
<text x="46.3" y="120.2">CON1</text>
<text x="46.3" y="122.7">CON2</text>
<text x="37.3" y="127.8">D1+</text>
<text x="37.3" y="130.4">GND1</text>
<text x="46.2" y="130.4">AUX-</text>
<text x="46.4" y="127.8">GND4</text>
<text x="37.3" y="132.9">D1-</text>
<text x="37.3" y="135.4">D2+</text>
<text x="37.3" y="138">GND2</text>
<text x="47.4" y="138">PWR</text>
<text x="47.6" y="132.9">HPD</text>
<text x="47.9" y="135.4">RTN</text>
<text x="37.3" y="143.1">D3+</text>
<text x="37.3" y="140.5">D2-</text>
<text x="47.4" y="140.5">MH1</text>
<text x="47.4" y="143.1">MH2</text>
<text x="37.3" y="145.6">GND3</text>
<text x="37.3" y="148.1">D3-</text>
<text x="47.4" y="145.6">MH3</text>
<text x="47.4" y="148.1">MH4</text>
<text x="64.7" y="159.6">R1</text>
<text x="76" y="160.8">LED</text>
<text x="76.5" y="158.3">D1</text>
<text x="64.1" y="162.1">R75</text>
<text x="128.8" y="164.7">GND</text>
</g>
<g font-size="1.8" fill="#0f0f0f">
<text x="77.5" y="27.6">+3.3V</text>
<text x="20.3" y="35.2">DPIN1_D0+</text>
<text x="58.2" y="35.2">GND</text>
<text x="92.7" y="35.2">OE</text>
<text x="20.3" y="37.8">GND</text>
<text x="20.3" y="40.3">DPIN1_D0-</text>
<text x="57.9" y="40.3">DPIN1_AUX+</text>
<text x="58.2" y="37.8">GND</text>
<text x="20.3" y="42.8">DPIN1_D1+</text>
<text x="20.3" y="47.9">DPIN1_D1-</text>
<text x="20.3" y="45.4">GND</text>
<text x="57.9" y="45.4">DPIN1_AUX-</text>
<text x="57.9" y="47.9">DPIN1_HPD</text>
<text x="58.2" y="42.8">GND</text>
<text x="144" y="47.9">+3.3V</text>
<text x="20.3" y="53">GND</text>
<text x="20.3" y="50.5">DPIN1_D2+</text>
<text x="53.3" y="53.1">20 +3.3V</text>
<text x="144" y="50.5">+3.3V</text>
<text x="199.9" y="50.5">+3.3V</text>
<text x="199.9" y="53">+3.3V</text>
<text x="20.3" y="55.5">DPIN1_D2-</text>
<text x="20.3" y="58.1">DPIN1_D3+</text>
<text x="20.3" y="63.2">DPIN1_D3-</text>
<text x="20.3" y="60.6">GND</text>
<text x="96.5" y="65.7">DPIN1_HPD</text>
<text x="96.5" y="70.8">DPIN1_AUX+</text>
<text x="96.5" y="68.2">DPIN1_AUX-</text>
<text x="203.5" y="70.8">DPOUT_HPD</text>
<text x="20.3" y="75.9">DPIN2_D0+</text>
<text x="58.2" y="75.9">GND</text>
<text x="96.5" y="75.9">DPIN1_D0+</text>
<text x="96.5" y="73.3">DPIN1_D0-</text>
<text x="202.2" y="75.9">DPOUT_AUX+</text>
<text x="202.2" y="73.3">DPOUT_AUX-</text>
<text x="20.3" y="80.9">DPIN2_D0-</text>
<text x="20.3" y="83.5">DPIN2_D1+</text>
<text x="20.3" y="78.4">GND</text>
<text x="57.9" y="80.9">DPIN2_AUX+</text>
<text x="58.2" y="78.4">GND</text>
<text x="58.2" y="83.5">GND</text>
<text x="96.5" y="83.5">DPIN1_D2-</text>
<text x="96.5" y="80.9">DPIN1_D1+</text>
<text x="96.5" y="78.4">DPIN1_D1-</text>
<text x="203.3" y="80.9">DPOUT_D0+</text>
<text x="203.3" y="83.5">DPOUT_D1-</text>
<text x="203.3" y="78.4">DPOUT_D0-</text>
<text x="228.6" y="79.7">DPOUT_D0+</text>
<text x="228.6" y="82.2">GND</text>
<text x="277.9" y="79.7">GND</text>
<text x="277.9" y="82.2">GND</text>
<text x="20.3" y="86">GND</text>
<text x="20.3" y="88.6">DPIN2_D1-</text>
<text x="57.9" y="86">DPIN2_AUX-</text>
<text x="57.9" y="88.6">DPIN2_HPD</text>
<text x="96.5" y="86">DPIN1_D2+</text>
<text x="96.5" y="88.6">DPIN1_D3-</text>
<text x="203.3" y="86">DPOUT_D1+</text>
<text x="203.3" y="88.6">DPOUT_D2-</text>
<text x="228.6" y="87.3">DPOUT_D1+</text>
<text x="228.6" y="89.8">GND</text>
<text x="228.6" y="84.7">DPOUT_D0-</text>
<text x="269.5" y="89.8">DPOUT_AUX-</text>
<text x="269.5" y="84.7">DPOUT_AUX+</text>
<text x="277.9" y="87.3">GND</text>
<text x="20.3" y="93.6">GND</text>
<text x="20.3" y="91.1">DPIN2_D2+</text>
<text x="53.3" y="93.7">20 +3.3V</text>
<text x="96.5" y="91.1">DPIN1_D3+</text>
<text x="203.3" y="93.6">DPOUT_D3-</text>
<text x="203.3" y="91.1">DPOUT_D2+</text>
<text x="228.6" y="92.4">DPOUT_D1-</text>
<text x="228.6" y="94.9">DPOUT_D2+</text>
<text x="270.8" y="92.4">DPOUT_HPD</text>
<text x="20.3" y="101.3">GND</text>
<text x="20.3" y="96.2">DPIN2_D2-</text>
<text x="20.3" y="98.7">DPIN2_D3+</text>
<text x="203.3" y="96.2">DPOUT_D3+</text>
<text x="228.6" y="97.4">GND</text>
<text x="228.6" y="100">DPOUT_D2-</text>
<text x="264.2" y="97.5">20 +3.3V</text>
<text x="20.3" y="103.8">DPIN2_D3-</text>
<text x="96.5" y="102.5">DPIN2_HPD</text>
<text x="96.5" y="105.1">DPIN2_AUX-</text>
<text x="96.5" y="107.6">DPIN2_AUX+</text>
<text x="152.4" y="107.6">DPIN3_AUX-</text>
<text x="152.4" y="105.1">DPIN3_HPD</text>
<text x="228.6" y="107.6">DPOUT_D3-</text>
<text x="228.6" y="102.5">DPOUT_D3+</text>
<text x="228.6" y="105.1">GND</text>
<text x="96.5" y="112.7">DPIN2_D0+</text>
<text x="96.5" y="110.1">DPIN2_D0-</text>
<text x="152.4" y="110.1">DPIN3_AUX+</text>
<text x="152.4" y="112.7">DPIN3_D0-</text>
<text x="20.3" y="119">DPIN3_D0+</text>
<text x="58.2" y="119">GND</text>
<text x="96.5" y="115.2">DPIN2_D1-</text>
<text x="96.5" y="117.8">DPIN2_D1+</text>
<text x="152.4" y="117.8">DPIN3_D1-</text>
<text x="152.4" y="115.2">DPIN3_D0+</text>
<text x="20.3" y="121.6">GND</text>
<text x="20.3" y="124.1">DPIN3_D0-</text>
<text x="57.9" y="124.1">DPIN3_AUX+</text>
<text x="58.2" y="121.6">GND</text>
<text x="96.5" y="120.3">DPIN2_D2-</text>
<text x="96.5" y="122.8">DPIN2_D2+</text>
<text x="96.5" y="125.4">DPIN2_D3-</text>
<text x="152.4" y="120.3">DPIN3_D1+</text>
<text x="152.4" y="125.4">DPIN3_D2+</text>
<text x="152.4" y="122.8">DPIN3_D2-</text>
<text x="20.3" y="129.2">GND</text>
<text x="20.3" y="131.7">DPIN3_D1-</text>
<text x="20.3" y="126.7">DPIN3_D1+</text>
<text x="57.9" y="129.2">DPIN3_AUX-</text>
<text x="57.9" y="131.7">DPIN3_HPD</text>
<text x="57.9" y="126.7">DPIN3_GND</text>
<text x="96.5" y="127.9">DPIN2_D3+</text>
<text x="143.3" y="126.7">GND</text>
<text x="152.4" y="130.5">DPIN3_D3+</text>
<text x="152.4" y="127.9">DPIN3_D3-</text>
<text x="199.2" y="129.2">GND</text>
<text x="20.3" y="136.8">GND</text>
<text x="20.3" y="134.3">DPIN3_D2+</text>
<text x="57.8" y="136.8">DPIN3_PWR</text>
<text x="20.3" y="139.4">DPIN3_D2-</text>
<text x="20.3" y="141.9">DPIN3_D3+</text>
<text x="20.3" y="147">DPIN3_D3-</text>
<text x="20.3" y="144.4">GND</text>
<text x="130.8" y="148.2">GND</text>
<text x="48.9" y="163.5">DPIN3_PWR</text>
<text x="83.8" y="163.5">DPIN3_GND</text>
</g>
<g font-size="1.8" fill="#a90000">
<text x="33.6" y="35.3">1</text>
<text x="53.3" y="35.3">13</text>
<text x="33.6" y="37.8">2</text>
<text x="33.6" y="40.4">3</text>
<text x="53.3" y="37.8">14</text>
<text x="53.3" y="40.4">15</text>
<text x="33.6" y="42.9">4</text>
<text x="33.6" y="45.5">5</text>
<text x="53.3" y="42.9">16</text>
<text x="53.3" y="45.5">17</text>
<text x="33.6" y="48">6</text>
<text x="33.6" y="50.5">7</text>
<text x="33.6" y="53.1">8</text>
<text x="53.3" y="48">18</text>
<text x="53.3" y="50.5">19</text>
<text x="33" y="58.2">10</text>
<text x="33.6" y="55.6">9</text>
<text x="52.6" y="55.6">MH1</text>
<text x="52.6" y="58.2">MH2</text>
<text x="33" y="60.7">11</text>
<text x="33" y="63.2">12</text>
<text x="52.6" y="60.7">MH3</text>
<text x="52.6" y="63.2">MH4</text>
<text x="33.6" y="75.9">1</text>
<text x="53.3" y="75.9">13</text>
<text x="33.6" y="78.5">2</text>
<text x="33.6" y="81">3</text>
<text x="33.6" y="83.6">4</text>
<text x="53.3" y="78.5">14</text>
<text x="53.3" y="81">15</text>
<text x="53.3" y="83.6">16</text>
<text x="244.4" y="79.8">1</text>
<text x="244.4" y="82.3">2</text>
<text x="264.2" y="79.8">13</text>
<text x="264.2" y="82.3">14</text>
<text x="33.6" y="86.1">5</text>
<text x="33.6" y="88.6">6</text>
<text x="53.3" y="86.1">17</text>
<text x="53.3" y="88.6">18</text>
<text x="244.4" y="84.8">3</text>
<text x="244.4" y="87.4">4</text>
<text x="244.4" y="89.9">5</text>
<text x="264.2" y="84.8">15</text>
<text x="264.2" y="87.4">16</text>
<text x="264.2" y="89.9">17</text>
<text x="33.6" y="91.2">7</text>
<text x="33.6" y="93.7">8</text>
<text x="53.3" y="91.2">19</text>
<text x="244.4" y="92.5">6</text>
<text x="244.4" y="95">7</text>
<text x="264.2" y="92.5">18</text>
<text x="264.2" y="95">19</text>
<text x="33" y="98.8">10</text>
<text x="33" y="101.3">11</text>
<text x="33.6" y="96.3">9</text>
<text x="52.6" y="96.3">MH1</text>
<text x="52.6" y="98.8">MH2</text>
<text x="52.6" y="101.3">MH3</text>
<text x="244.4" y="97.5">8</text>
<text x="244.4" y="100.1">9</text>
<text x="263.4" y="100.1">MH1</text>
<text x="33" y="103.9">12</text>
<text x="52.6" y="103.9">MH4</text>
<text x="243.8" y="102.6">10</text>
<text x="243.8" y="105.2">11</text>
<text x="243.8" y="107.7">12</text>
<text x="263.4" y="102.6">MH2</text>
<text x="263.4" y="105.2">MH3</text>
<text x="263.4" y="107.7">MH4</text>
<text x="33.6" y="119.1">1</text>
<text x="53.3" y="119.1">13</text>
<text x="33.6" y="121.7">2</text>
<text x="33.6" y="124.2">3</text>
<text x="53.3" y="121.7">14</text>
<text x="53.3" y="124.2">15</text>
<text x="33.6" y="126.7">4</text>
<text x="33.6" y="129.3">5</text>
<text x="33.6" y="131.8">6</text>
<text x="53.3" y="126.7">16</text>
<text x="53.3" y="129.3">17</text>
<text x="53.3" y="131.8">18</text>
<text x="33.6" y="134.4">7</text>
<text x="33.6" y="136.9">8</text>
<text x="53.3" y="134.4">19</text>
<text x="53.3" y="136.9">20</text>
<text x="33" y="142">10</text>
<text x="33.6" y="139.4">9</text>
<text x="52.6" y="139.4">MH1</text>
<text x="52.6" y="142">MH2</text>
<text x="33" y="144.5">11</text>
<text x="33" y="147.1">12</text>
<text x="52.6" y="144.5">MH3</text>
<text x="52.6" y="147.1">MH4</text>
</g>
<g font-size="1.8" fill="#725600">
<text x="105.2" y="52.9">S0</text>
<text x="105.2" y="55.4">S0</text>
<text x="161.1" y="55.4">S1</text>
<text x="161.1" y="58">S1</text>
</g>
<g font-size="1.8" fill="#009600">
<text x="106.7" y="49.2">OE</text>
<text x="162.6" y="51.7">OE</text>
</g>
<g font-size="1.4" fill="#a90000">
<text x="110.7" y="49.3">43</text>
<text x="110.7" y="51.8">56</text>
<text x="141.2" y="48">19</text>
<text x="141.2" y="50.5">55</text>
<text x="166.6" y="51.8">43</text>
<text x="197.1" y="50.5">19</text>
<text x="197.1" y="53.1">55</text>
<text x="111.2" y="54.4">1</text>
<text x="166.6" y="54.4">56</text>
<text x="167.1" y="56.9">1</text>
<text x="110.7" y="65.8">16</text>
<text x="110.7" y="60.7">27</text>
<text x="110.7" y="63.2">28</text>
<text x="141.2" y="63.2">18</text>
<text x="141.2" y="65.8">26</text>
<text x="166.6" y="63.2">27</text>
<text x="166.6" y="65.8">28</text>
<text x="197.1" y="65.8">18</text>
<text x="110.7" y="68.3">29</text>
<text x="110.7" y="70.9">30</text>
<text x="141.2" y="70.9">14</text>
<text x="141.2" y="68.3">15</text>
<text x="166.6" y="68.3">16</text>
<text x="166.6" y="70.9">29</text>
<text x="197.1" y="70.9">15</text>
<text x="197.1" y="68.3">26</text>
<text x="110.7" y="73.4">53</text>
<text x="110.7" y="75.9">54</text>
<text x="141.2" y="73.4">13</text>
<text x="141.7" y="75.9">3</text>
<text x="166.6" y="73.4">30</text>
<text x="166.6" y="75.9">53</text>
<text x="197.1" y="75.9">13</text>
<text x="197.1" y="73.4">14</text>
<text x="110.7" y="83.6">47</text>
<text x="110.7" y="78.5">50</text>
<text x="110.7" y="81">51</text>
<text x="141.7" y="78.5">2</text>
<text x="141.7" y="83.6">5</text>
<text x="141.7" y="81">6</text>
<text x="166.6" y="81">50</text>
<text x="166.6" y="83.6">51</text>
<text x="166.6" y="78.5">54</text>
<text x="197.5" y="81">2</text>
<text x="197.5" y="78.5">3</text>
<text x="197.5" y="83.6">6</text>
<text x="110.7" y="88.6">44</text>
<text x="110.7" y="86.1">48</text>
<text x="141.7" y="88.6">8</text>
<text x="141.7" y="86.1">9</text>
<text x="166.6" y="86.1">47</text>
<text x="166.6" y="88.6">48</text>
<text x="197.5" y="86.1">5</text>
<text x="197.5" y="88.6">9</text>
<text x="110.7" y="91.2">45</text>
<text x="141.2" y="93.7">11</text>
<text x="141.2" y="91.2">12</text>
<text x="166.6" y="91.2">44</text>
<text x="166.6" y="93.7">45</text>
<text x="197.1" y="93.7">12</text>
<text x="197.5" y="91.2">8</text>
<text x="110.7" y="97.5">22</text>
<text x="110.7" y="100.1">23</text>
<text x="141.7" y="101.3">4</text>
<text x="166.6" y="100.1">22</text>
<text x="197.1" y="96.3">11</text>
<text x="110.7" y="102.6">17</text>
<text x="110.7" y="107.7">24</text>
<text x="110.7" y="105.2">25</text>
<text x="141.2" y="106.4">10</text>
<text x="141.7" y="103.9">7</text>
<text x="166.6" y="105.2">17</text>
<text x="166.6" y="102.6">23</text>
<text x="166.6" y="107.7">25</text>
<text x="197.5" y="103.9">4</text>
<text x="197.5" y="106.4">7</text>
<text x="110.7" y="110.2">40</text>
<text x="110.7" y="112.8">41</text>
<text x="141.2" y="109">33</text>
<text x="141.2" y="111.5">36</text>
<text x="166.6" y="110.2">24</text>
<text x="166.6" y="112.8">40</text>
<text x="197.1" y="109">10</text>
<text x="197.1" y="111.5">33</text>
<text x="110.7" y="115.3">37</text>
<text x="110.7" y="117.9">38</text>
<text x="141.2" y="114">39</text>
<text x="141.2" y="116.6">46</text>
<text x="141.2" y="119.1">49</text>
<text x="166.6" y="117.9">37</text>
<text x="166.6" y="115.3">41</text>
<text x="197.1" y="114">36</text>
<text x="197.1" y="116.6">39</text>
<text x="197.1" y="119.1">46</text>
<text x="110.7" y="125.5">32</text>
<text x="110.7" y="122.9">34</text>
<text x="110.7" y="120.4">35</text>
<text x="141.2" y="121.7">52</text>
<text x="166.6" y="125.5">34</text>
<text x="166.6" y="122.9">35</text>
<text x="166.6" y="120.4">38</text>
<text x="197.1" y="121.7">49</text>
<text x="197.1" y="124.2">52</text>
<text x="110.7" y="128">31</text>
<text x="166.6" y="130.6">31</text>
<text x="166.6" y="128">32</text>
<text x="124.2" y="134.4" transform="rotate(-90 124.2 134.4)">20</text>
<text x="126.7" y="134.4" transform="rotate(-90 126.7 134.4)">21</text>
<text x="129.3" y="134.4" transform="rotate(-90 129.3 134.4)">42</text>
<text x="180.1" y="136.9" transform="rotate(-90 180.1 136.9)">20</text>
<text x="182.6" y="136.9" transform="rotate(-90 182.6 136.9)">21</text>
<text x="185.2" y="136.9" transform="rotate(-90 185.2 136.9)">42</text>
</g>
<g font-size="1.4" fill="#006464">
<text x="115.3" y="50.2">OE</text>
<text x="115.3" y="52.8">DX_SEL</text>
<text x="134.6" y="49">VDD0</text>
<text x="134.6" y="51.5">VDD1</text>
<text x="171.2" y="52.8">OE</text>
<text x="190.5" y="51.5">VDD0</text>
<text x="115.3" y="55.3">AUX_SEL</text>
<text x="171.2" y="57.8">AUX_SEL</text>
<text x="171.2" y="55.3">DX_SEL</text>
<text x="190.5" y="54">VDD1</text>
<text x="115.3" y="61.7">DDC_CLK_A</text>
<text x="115.3" y="64.2">DDC_DAT_A</text>
<text x="130" y="64.2">DDC_CLK_C</text>
<text x="171.2" y="64.2">DDC_CLK_A</text>
<text x="115.3" y="66.7">HPD_A</text>
<text x="115.3" y="69.3">AUX_A-</text>
<text x="115.3" y="71.8">AUX_A+</text>
<text x="130.2" y="66.7">DDC_DAT_C</text>
<text x="132.6" y="71.8">AUX_C-</text>
<text x="133.6" y="69.3">HPD_C</text>
<text x="171.2" y="69.3">HPD_A</text>
<text x="171.2" y="66.7">DDC_DAT_A</text>
<text x="171.2" y="71.8">AUX_A-</text>
<text x="185.9" y="66.7">DDC_CLK_C</text>
<text x="186.1" y="69.3">DDC_DAT_C</text>
<text x="189.5" y="71.8">HPD_C</text>
<text x="115.3" y="74.4">D0_A-</text>
<text x="115.3" y="76.9">D0_A+</text>
<text x="132.6" y="74.4">AUX_C+</text>
<text x="133.5" y="76.9">D0_C-</text>
<text x="171.2" y="74.4">AUX_A+</text>
<text x="171.2" y="76.9">D0_A-</text>
<text x="188.4" y="76.9">AUX_C+</text>
<text x="188.4" y="74.4">AUX_C-</text>
<text x="115.3" y="79.4">D1_A-</text>
<text x="115.3" y="82">D1_A+</text>
<text x="133.5" y="79.4">D0_C+</text>
<text x="133.5" y="82">D1_C-</text>
<text x="171.2" y="82">D1_A-</text>
<text x="171.2" y="79.4">D0_A+</text>
<text x="189.4" y="82">D0_C+</text>
<text x="189.4" y="79.4">D0_C-</text>
<text x="115.3" y="89.6">D3_A-</text>
<text x="115.3" y="84.5">D2_A-</text>
<text x="115.3" y="87.1">D2_A+</text>
<text x="133.5" y="84.5">D1_C+</text>
<text x="133.5" y="89.6">D2_C+</text>
<text x="133.5" y="87.1">D2_C-</text>
<text x="171.2" y="87.1">D2_A-</text>
<text x="171.2" y="89.6">D2_A+</text>
<text x="171.2" y="84.5">D1_A+</text>
<text x="189.4" y="87.1">D1_C+</text>
<text x="189.4" y="84.5">D1_C-</text>
<text x="189.4" y="89.6">D2_C-</text>
<text x="115.3" y="92.1">D3_A+</text>
<text x="133.5" y="94.7">D3_C+</text>
<text x="133.5" y="92.1">D3_C-</text>
<text x="171.2" y="92.1">D3_A-</text>
<text x="171.2" y="94.7">D3_A+</text>
<text x="189.4" y="94.7">D3_C-</text>
<text x="189.4" y="92.1">D2_C+</text>
<text x="115.3" y="98.5">DDC_CLK_B</text>
<text x="115.3" y="101">DDC_DAT_B</text>
<text x="171.2" y="101">DDC_CLK_B</text>
<text x="189.4" y="97.2">D3_C+</text>
<text x="115.3" y="103.6">HPD_B</text>
<text x="115.3" y="106.1">AUX_B-</text>
<text x="134.4" y="107.4">GND2</text>
<text x="134.4" y="102.3">GND0</text>
<text x="134.4" y="104.8">GND1</text>
<text x="171.2" y="106.1">HPD_B</text>
<text x="171.2" y="103.6">DDC_DAT_B</text>
<text x="190.3" y="104.8">GND0</text>
<text x="190.3" y="107.4">GND1</text>
<text x="115.3" y="108.6">AUX_B+</text>
<text x="115.3" y="111.2">D0_B-</text>
<text x="115.3" y="113.7">D0_B+</text>
<text x="134.4" y="109.9">GND3</text>
<text x="134.4" y="112.5">GND4</text>
<text x="171.2" y="111.2">AUX_B+</text>
<text x="171.2" y="108.6">AUX_B-</text>
<text x="171.2" y="113.7">D0_B-</text>
<text x="190.3" y="109.9">GND2</text>
<text x="190.3" y="112.5">GND3</text>
<text x="115.3" y="116.3">D1_B-</text>
<text x="115.3" y="118.8">D1_B+</text>
<text x="134.4" y="115">GND5</text>
<text x="134.4" y="117.5">GND6</text>
<text x="171.2" y="118.8">D1_B-</text>
<text x="171.2" y="116.3">D0_B+</text>
<text x="190.3" y="115">GND4</text>
<text x="190.3" y="117.5">GND5</text>
<text x="115.3" y="123.9">D2_B-</text>
<text x="115.3" y="121.3">D2_B+</text>
<text x="134.4" y="120.1">GND7</text>
<text x="134.4" y="122.6">GND8</text>
<text x="171.2" y="123.9">D2_B+</text>
<text x="171.2" y="121.3">D1_B+</text>
<text x="190.3" y="120.1">GND6</text>
<text x="190.3" y="122.6">GND7</text>
<text x="190.3" y="125.2">GND8</text>
<text x="115.3" y="129">D3_B-</text>
<text x="115.3" y="126.4">D3_B+</text>
<text x="125.2" y="129.8" transform="rotate(-90 125.2 129.8)">NC0</text>
<text x="127.7" y="129.8" transform="rotate(-90 127.7 129.8)">NC1</text>
<text x="130.2" y="129.8" transform="rotate(-90 130.2 129.8)">NC2</text>
<text x="171.2" y="131.5">D3_B-</text>
<text x="171.2" y="129">D3_B+</text>
<text x="171.2" y="126.4">D2_B-</text>
<text x="181" y="132.3" transform="rotate(-90 181 132.3)">NC0</text>
<text x="183.6" y="132.3" transform="rotate(-90 183.6 132.3)">NC1</text>
<text x="186.1" y="132.3" transform="rotate(-90 186.1 132.3)">NC2</text>
</g>
</svg>
